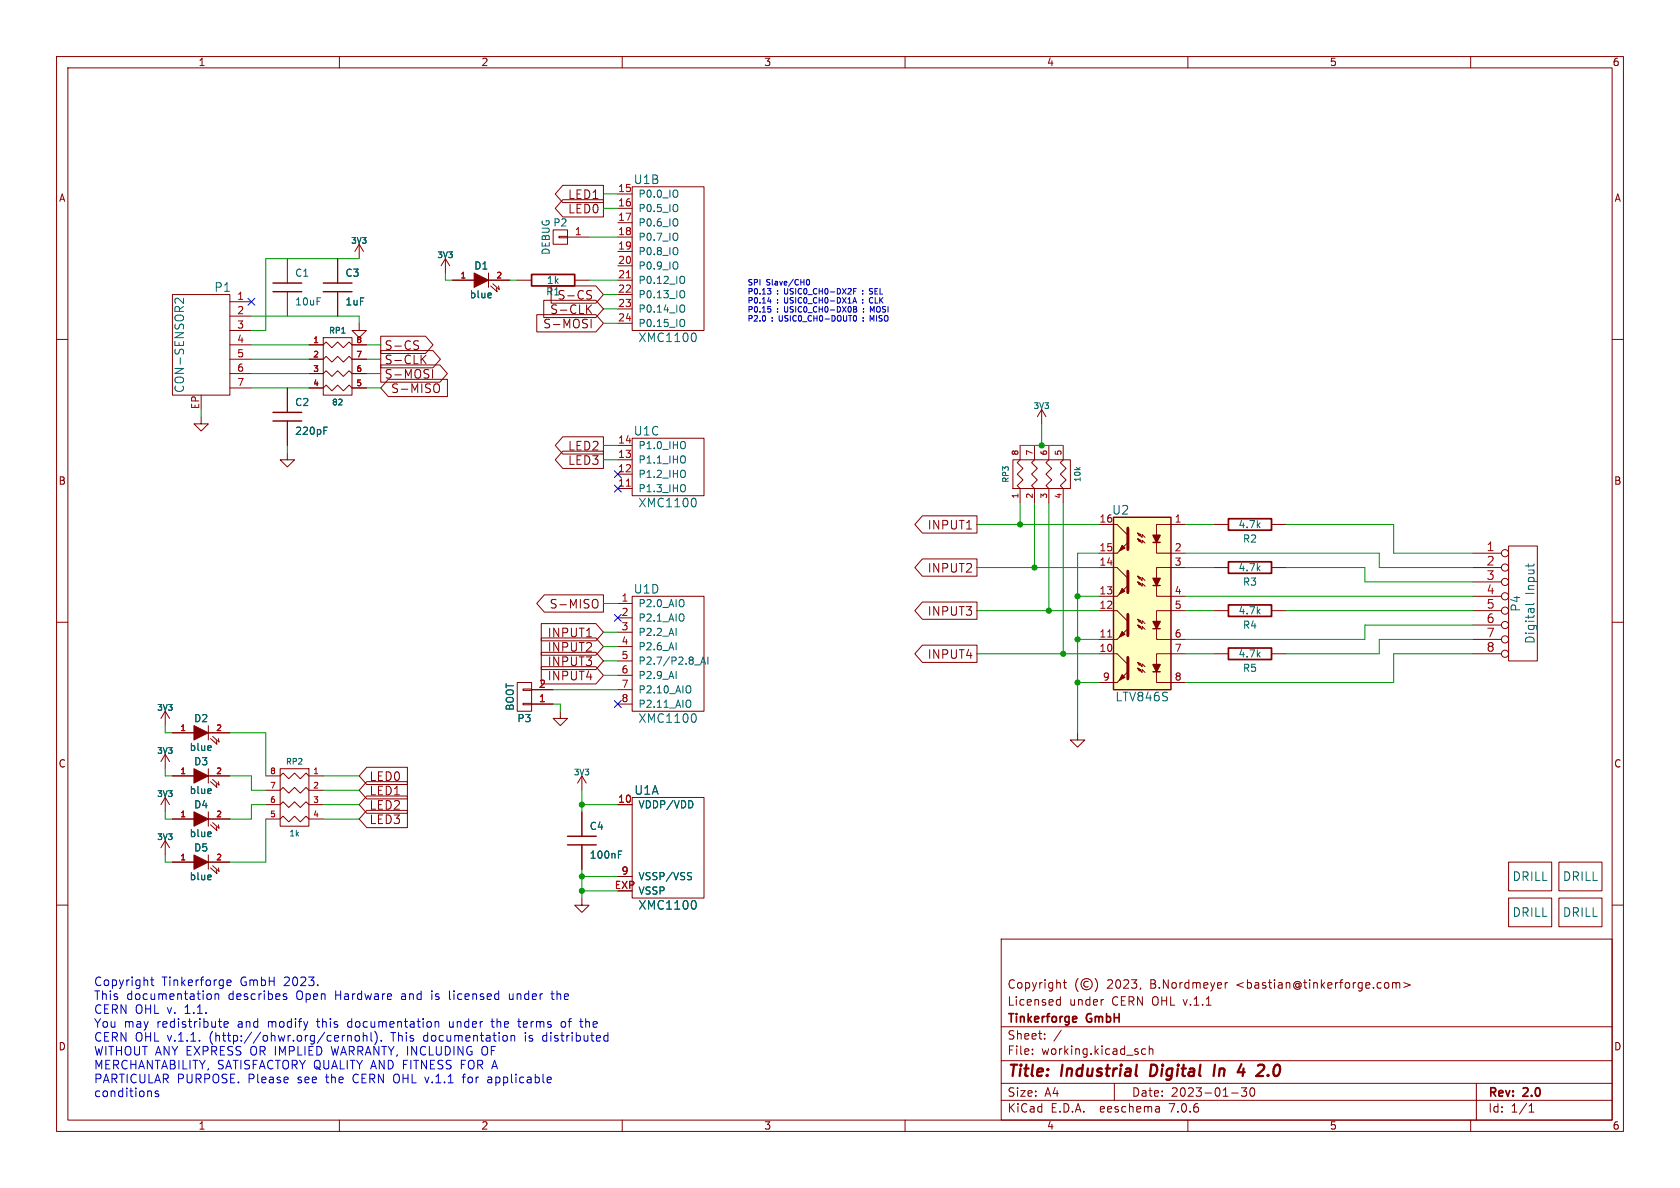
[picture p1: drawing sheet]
<svg xmlns="http://www.w3.org/2000/svg" width="297mm" height="210mm" viewBox="0 0 297 210" stroke-linecap="round" stroke-linejoin="round" font-family="sans-serif">
<g fill="none" stroke="#840000" stroke-width=".18">
<path d="M10 10h277v190h-277zM12 12h273v186h-273zM60 10v2M110 10v2M160 10v2M210 10v2M260 10v2M99.5 32.8h7.2v3h-7.2l-1.3-1.5zM99.5 35.3h7.2v3.1h-7.2l-1.3-1.6zM109.2 34.3h2.6M109.2 36.8h2.6M109.2 39.4h2.6"/>
<path d="M111.8 33h12.7v25.4h-12.7zM10 60h2M30.5 52.1h10.1v17.8h-10.1zM40.6 53.3h3.8M40.6 55.9h3.8M40.6 58.4h3.8M50.8 45.7v4.3M50.8 51.6v4.3M57.1 59.7h5.1v10.2h-5.1zM59.7 45.7v4.3M59.7 51.6v4.3M63.5 57.2v1.2h1.3l-1.3 1.3-1.3-1.3h1.3"/>
<path d="M63.5 43.2l-.8 1.3M63.5 43.2v2.5M63.5 43.2l.8 1.3M67.3 59.4h7.9l1.4 1.6-1.4 1.5h-7.9zM78.7 45.7l-.7 1.3M78.7 45.7v2.6M78.7 45.7l.8 1.3M80 49.5h3.8M86.4 49.5h3.8M86.4 48.3v2.5M86.7 50.5l1.2 1.1-.1-.7M87.1 50.2l1.2 1-.2-.7"/>
<path d="M91.4 49.5h2.6M94.9 55.6h10.4l1.4 1.6-1.4 1.5h-10.4zM96.1 53.1h9.2l1.4 1.5-1.4 1.5h-9.2zM97.4 50.5h7.9l1.4 1.6-1.4 1.5h-7.9zM97.8 40.6h2.5v2.6h-2.5zM98.8 41.8h1.5v.2h-1.5zM100.3 41.9h3.8M101.6 49.5h2.5M103.9 54.5l.7 .9M104 52.1l.4 .1 .2 .4-.3 .3h-.4M104 51.4h.6M104.5 56.4v1.6"/>
<path d="M104.6 53.9l-.9 .9M109.2 41.9h2.6M109.2 44.5h2.6M109.2 47h2.6M109.2 49.5h2.6M109.2 52.1h2.6M109.2 54.6h2.6M109.2 57.2h2.6M285 60h2M35.6 73.7v1.2h1.2l-1.2 1.3-1.3-1.3h1.3M40.6 61h3.8M40.6 63.5h3.8"/>
<path d="M40.6 66h3.8M40.6 68.6h3.8M50.8 68.6v4.3M50.8 74.4v4.3M54.6 68.6h2.5l.6-.5 1 1 1-1 1 1 1-1 .5 .5h2.6M54.6 66h2.5l.6-.5 1 1 1-1 1 1 1-1 .5 .5h2.6M54.6 63.5h2.5l.6-.5 1 1 1-1 1 1 1-1 .5 .5h2.6M54.6 61h2.5l.6-.5 1 1 1-1 1 1 1-1 .5 .5h2.6M67.3 64.5h10.5l1.3 1.5-1.3 1.6h-10.5zM67.3 62h9.2l1.4 1.5-1.4 1.5h-9.2zM68.6 67.1h10.5v3h-10.5l-1.3-1.5zM73.4 61l.5 .1 .1 .4-.3 .3h-.3"/>
<path d="M73.4 60.2l.6 .1M74.7 63.4l.6 .9M75.3 62.8l-.9 .9M76.5 65.3v1.5M77 67.9a.51 .51 0 0 1 .7 .5v.5a.51 .51 0 0 1-.7 .5M99.5 77.2h7.2v3.1h-7.2l-1.3-1.6zM99.5 79.8h7.2v3h-7.2l-1.3-1.5zM109.2 78.7h2.6M111.8 77.5h12.7v10.1h-12.7zM180.3 78.7v2.6l-.5 .5 1 1-1 1 1 1-1 1.1 .5 .5v2.5M182.9 78.7v2.6l-.5 .5 1 1-1 1 1 1-1 1.1 .5 .5v2.5M184.1 72.4l-.7 1.3"/>
<path d="M184.1 72.4v2.5M184.1 72.4l.8 1.3M185.4 78.7v2.6l-.5 .5 1 1-1 1 1 1-1 1.1 .5 .5v2.5M188 78.7v2.6l-.5 .5 1 1-1 1 1 1-1 1.1 .5 .5v2.5M50.8 80v1.3h1.3l-1.3 1.3-1.3-1.3h1.3M109.2 86.4h2.6M109.2 83.8h2.6M109.2 81.3h2.6M163.1 91.2h9.6v3h-9.6l-1.4-1.5zM163.1 98.8h9.6v3.1h-9.6l-1.4-1.6zM179.1 81.3h10.1v5.1h-10.1zM194.3 92.7h3.2l1.9 1.9"/>
<path d="M194.3 97.8h3.2M201.1 94.2l.8 .8v-.5l.5 .5M201.1 94.2l.6 .3-.3 .2zM201.1 95.3l.3 .5 .3-.3-.6-.2 .8 .7v-.5l.5 .5M204.5 95.9v1.9h5M209.5 92.7h-5v1.9M214.6 92.7h2.6M224.8 92.7h2.5M260.3 97.8h5.1M266.7 96.5h5.1v20.3h-5.1zM10 110h2M95.7 117.9h9.6l1.4 1.5-1.4 1.5h-9.6z"/>
<path d="M95.7 112.8h9.6l1.4 1.5-1.4 1.5h-9.6zM95.7 110.2h9.6l1.4 1.6-1.4 1.5h-9.6zM95.7 115.3h9.6l1.4 1.5-1.4 1.6h-9.6zM96.2 105.2h10.5v3h-10.5l-1.3-1.5zM105.1 106a.51 .51 0 0 1 .6 .5v.5a.51 .51 0 0 1-.6 .5M109.2 106.7h2.6M109.2 109.2h2.6M109.2 111.8h2.6M109.2 114.3h2.6M109.2 116.8h2.6M109.2 119.4h2.6M111.8 105.4h12.7v20.3h-12.7z"/>
<path d="M163.1 114h9.6v3.1h-9.6l-1.4-1.5zM163.1 106.4h9.6v3.1h-9.6l-1.4-1.5zM194.3 108h3.2l1.9 1.9M194.3 100.3h3.2l1.9 1.9M194.3 115.6h3.2l1.9 1.9M194.3 105.4h3.2M194.3 113h3.2M201.1 117.1l.8 .8v-.6l.5 .6M201.1 109.5l.8 .7v-.5l.5 .5M201.1 101.9l.8 .7v-.5l.5 .5M201.1 117.1l.6 .2-.3 .3zM201.1 109.5l.6 .2-.3 .3z"/>
<path d="M201.1 101.9l.6 .2-.3 .3zM201.1 118.1l.3 .5 .3-.2-.6-.3 .8 .8v-.5l.5 .5M201.1 110.5l.3 .5 .3-.3-.6-.2 .8 .8v-.6l.5 .6M201.1 102.9l.3 .5 .3-.3-.6-.2 .8 .7v-.5l.5 .5M204.5 118.7v2h5M204.5 111.1v1.9h5M204.5 103.5v1.9h5M209.5 115.6h-5v1.9M209.5 108h-5v1.9M209.5 100.3h-5v1.9M214.6 108h2.6M214.6 100.3h2.6"/>
<path d="M214.6 115.6h2.6M224.8 108h2.5M224.8 100.3h2.5M224.8 115.6h2.5M260.3 108h5.1M260.3 100.3h5.1M260.3 115.6h5.1M260.3 102.9h5.1M260.3 105.4h5.1M260.3 110.5h5.1M260.3 113h5.1M285 110h2"/>
<path d="M29.2 125.7l-.8 1.3M29.2 125.7v2.6M29.2 133.4v2.5M29.2 125.7l.8 1.3M29.2 133.4l-.8 1.2M29.2 133.4l.8 1.2M30.5 129.5h3.8M30.5 137.2h3.8M36.8 128.3v2.5M36.8 135.9v2.5M36.8 129.5h3.8M36.8 137.2h3.8"/>
<path d="M37.2 130.6l1.2 1-.2-.7M37.2 138.2l1.2 1-.2-.6M37.6 130.2l1.1 1-.1-.6M37.6 137.8l1.1 1-.1-.6M47 139.7h2.5l.5-.5 1.1 1 1-1 1 1 1-1 .5 .5h2.5M47 137.2h2.5l.5-.5 1.1 1 1-1 1 1 1-1 .5 .5h2.5M49.5 135.9h5.1v10.2h-5.1zM64.8 135.6h7.2v3.1h-7.2l-1.3-1.5zM64.8 138.2h7.2v3h-7.2l-1.3-1.5zM91.4 120.7h2.6v5h-2.6zM92.5 121.8h1.5v.2h-1.5zM92.5 124.3h1.5v.3h-1.5z"/>
<path d="M94 121.9h3.8M94 124.5h3.8M99.1 125.7v1.3h1.2l-1.2 1.3-1.3-1.3h1.3M102.9 137.2v2.5M102.9 137.2l-.8 1.2M102.9 137.2l.7 1.2M109.2 121.9h2.6M109.2 124.5h2.6M190.5 129.5v1.3h1.3l-1.3 1.3-1.3-1.3h1.3M194.3 120.7h3.2M10 160h2M29.2 141v2.5"/>
<path d="M29.2 148.6v2.5M29.2 141l-.8 1.2M29.2 141l.8 1.2M29.2 148.6l-.8 1.3M29.2 148.6l.8 1.3M30.5 144.8h3.8M30.5 152.4h3.8M36.8 143.5v2.6M36.8 151.1v2.6M36.8 144.8h3.8M36.8 152.4h3.8M37.2 153.4l1.2 1-.2-.6"/>
<path d="M37.2 145.8l1.2 1-.2-.6M37.6 153l1.1 1.1-.1-.7M37.6 145.4l1.1 1-.1-.6M47 144.8h2.5l.5-.5 1.1 1 1-1 1 1 1-1 .5 .5h2.5M47 142.2h2.5l.5-.5 1.1 1 1-1 1 1 1-1 .5 .5h2.5M64.8 143.3h7.2v3h-7.2l-1.3-1.5zM64.8 140.7h7.2v3.1h-7.2l-1.3-1.6zM102.9 158.8v1.2h1.2l-1.2 1.3-1.3-1.3h1.3M102.9 143.5v4.3M102.9 149.4v4.3M109.2 142.2h2.6M109.2 154.9h2.6"/>
<path d="M111.8 141h12.7v17.8h-12.7zM266.7 152.4h7.6v5.1h-7.6zM266.7 158.8h7.6v5h-7.6zM275.6 158.8h7.6v5h-7.6zM275.6 152.4h7.6v5.1h-7.6zM285 160h2M177 166h108v32h-108zM186.9 177.6h.6M186.9 176.8h.6M187.5 176.2v1.5M188 173.7h.5M188.2 173.2v1.3l.3 .2"/>
<path d="M190.6 173a1.72 1.72 0 0 0 0 2.3M192.4 173.6a.52 .52 0 0 0-.8 .4 .52 .52 0 0 0 .8 .4M193.6 173a1.72 1.72 0 0 1 0 2.3M195 176.7h.1M201.7 174.6l-.2 .3M216.6 173.7v1M217 173.7l-.3 .1-.1 .2M245 173.7l.4 .1 .1 .2v.6l-.5 .1M246.2 173.8l.4-.1 .2 .2M246.2 173.7v1M246.8 173.9l.2-.2 .4 .1 .1 .9M246.8 173.9v.8"/>
<path d="M248.2 173.7l1.1 .4-1.1 .5M60 198v2M110 198v2M160 198v2M177 194.5h108M177 191.5h108M177 187.5h108M177 181.5h108M182.5 186.3v.1M182.5 185.5v.1M184.7 183.6v.1M184.7 182.8v.1"/>
<path d="M187.6 182.1l-1.3 2M197 191.5v3M202.5 185.5l-.4-.1-.3 .3v.4l.2 .2h.5M203.2 185.5l.2-.1 .3 .1 .1 .9M203.2 184.9v1.5M204.9 195.7l.1 .9M205 196.5l-.2 .1M205 196h-.2M210 198v2M217.7 193.2h1.2M219.5 192.3h.9l-.5 .6 .4 .1v.7l-.2 .1h-.4l-.2-.1M221.2 192.4l.1-.1a.81 .81 0 0 1 .6 .6 .81 .81 0 0 1-.3 .8l-.1 .1a.81 .81 0 0 1-.6-.6 .81 .81 0 0 1 .3-.8z"/>
<path d="M260 198v2M261 191.5v6.5M270.3 196.6h.9M270.3 195.5l.4-.4v1.5"/>
<circle cx="266.1" cy="97.8" r=".63"/>
<circle cx="266.1" cy="102.9" r=".63"/>
<circle cx="266.1" cy="115.6" r=".63"/>
<circle cx="266.1" cy="110.5" r=".63"/>
<circle cx="266.1" cy="107.9" r=".63"/>
<circle cx="266.1" cy="105.4" r=".63"/>
<circle cx="266.1" cy="113" r=".63"/>
<circle cx="266.1" cy="100.3" r=".63"/>
<circle cx="192.1" cy="174" r="1"/>
</g>
<path d="M203.6 188.2l-.3 2h.5M214.8 188.2l-.3 2M218.8 189.5h1.3M219.8 188.9l-.1 1.3M224.2 190l.1 .1-.1 .1M224.2 190l-.1 .1 .1 .1M224.2 190v.2" fill="none" stroke="#840000" stroke-width=".4"/>
<path d="M94 48.5h7.6v2h-7.6zM217.2 99.3h7.6v2h-7.6zM217.2 91.7h7.6v2h-7.6zM217.2 106.9h7.6v2.1h-7.6zM217.2 114.6h7.6v2h-7.6zM190.1 179.7l.2 .3-.7 .2M190.3 180.6l-.2 .1" fill="none" stroke="#840000" stroke-width=".3"/>
<g fill="none" stroke="#006464" stroke-width=".18">
<path d="M119.8 33.8v.9M119.8 36.3v.9M119.8 38.9v.9M32.4 52.7v1l-1-1-.4 .2-.1 .5M86.8 51.9l.1 .2-.6 .1M119.8 41.4v.9M119.8 43.9v.9M119.8 46.5v.9M120.7 48.8l.2 .1a.81 .81 0 0 1-.2 1.2M120.7 51.4h.2a.81 .81 0 0 1-.2 1.2M120.7 53.9l.2 .1a.81 .81 0 0 1-.2 1.2M120.7 56.5h.2a.81 .81 0 0 1-.2 1.2"/>
<path d="M122.9 58.9l.2 .5-.2 .9M57.3 76.1h.4M57.3 75.5h.6M121 78.1a.9 .9 0 0 1 0 1.2M121 85.7a.9 .9 0 0 1 0 1.2M121 80.7a.9 .9 0 0 1 0 1.1M121 83.2a.9 .9 0 0 1 0 1.1M122.9 88.1l.2 .6-.2 .8M270.2 99.7v.6M271.2 99.7v.1M122.8 117.5h1M123.9 117.4l.4-1.3 .4 1.3"/>
<path d="M124 117.1h.6M125.2 116.1v1.3M271.2 106.6l-.2 .3h-1.3M37.3 131.9v.2l-.6 .1M37.3 139.5v.2l-.6 .2M121.9 121.3a.9 .9 0 0 1 0 1.1M121.9 123.8a.9 .9 0 0 1 0 1.2M122.9 126.2l.2 .6-.2 .8M37.3 147.1v.3l-.6 .1M37.3 154.7v.3l-.6 .1M109.3 151h.5M109.3 150.4h.6"/>
<path d="M121.8 154.2l.4 .1M122 154.9l.2 .3-.2 .3M122.4 141.9v.6M122.9 159.3l.2 .5-.2 .8"/>
</g>
<path d="M110.7 49.1h.8M110.7 85.9h.8M195.8 112.6h.7" fill="none" stroke="#a90000" stroke-width=".18"/>
<g fill="none" stroke="#840000" stroke-width=".25">
<path d="M48.3 51.6h5M48.3 50h5M57.1 51.6h5.1M57.1 50h5.1M48.3 74.4h5M48.3 72.9h5M196.8 91.4h10.2v30.5h-10.2zM203.8 95.9h1.3M203.8 118.7h1.3M203.8 111.1h1.3M203.8 103.5h1.3M100.3 149.4h5.1"/>
<path d="M100.3 147.8h5.1"/>
</g>
<g fill="#840000" stroke="#840000" stroke-width=".18">
<path d="M83.8 48.3l2.6 1.2-2.6 1.3z"/>
<path d="M34.3 128.3l2.5 1.2-2.5 1.3z"/>
<path d="M34.3 135.9l2.5 1.3-2.5 1.2z"/>
<path d="M34.3 151.1l2.5 1.3-2.5 1.3z"/>
<path d="M34.3 143.5l2.5 1.3-2.5 1.3z"/>
<path d="M197.5 120.7l1.9-2z"/>
<path d="M197.5 113l1.9-1.9z"/>
<path d="M197.5 105.4l1.9-1.9z"/>
<path d="M197.5 97.8l1.9-1.9z"/>
<path d="M198.4 119.3l.5 .5-1 .5z"/>
<path d="M198.4 111.6l.5 .5-1 .5z"/>
<path d="M198.4 104l.5 .5-1 .5z"/>
<path d="M198.4 96.4l.5 .5-1 .5z"/>
</g>
<path d="M196.8 91.4h10.2v30.5h-10.2z" fill="#ffffc2" stroke="#ffffc2" stroke-width=".18"/>
<path d="M199.4 93.3v3.9M199.4 116.2v3.8M199.4 108.6v3.8M199.4 101v3.8" fill="none" stroke="#840000" stroke-width=".51"/>
<g fill="#840000" stroke="#840000" stroke-width=".25">
<path d="M203.8 117.5h1.3l-.6 1.2z"/>
<path d="M203.8 109.9h1.3l-.6 1.2z"/>
<path d="M203.8 102.2h1.3l-.6 1.3z"/>
<path d="M203.8 94.6h1.3l-.6 1.3z"/>
</g>
<g fill="none" stroke="#0000c2" stroke-width=".18">
<path d="M135.7 53.3h.6M135.8 54.2h.4M136.1 51.4l.2 .2v.2l-.2 .2M136.1 54.6l.2 .2v.2l-.2 .2M136.2 52.9v.7M136.3 51l-.3 .4M142.7 49.4h.1a.53 .53 0 0 1 .3 .5 .53 .53 0 0 1-.3 .5 .66 .66 0 0 1-.1-1zM150.8 53.6l.3-1 .3 1M150.9 53.3h.4M150.9 51.5h.3M150.9 54.2l.5 .1v.2l-.2 .2M150.9 54.7h.3"/>
<path d="M151 55.8h.1a.53 .53 0 0 1 .3 .5 .53 .53 0 0 1-.3 .5l-.1-.1M151.2 54.7l.3 .1-.1 .3-.5 .1M151.4 51h-.5v1M152.5 51.9v.1M152.5 51.4v.1M152.5 53v.1M152.5 53.5v.1M152.6 56.7v.1M152.6 56.2v.1M152.7 55.1v.1M152.7 54.6v.1M153.7 51.9l.4 .1"/>
<path d="M154 52.6a.53 .53 0 0 0-.3 .5 .53 .53 0 0 0 .3 .5M154.1 51h-.2l-.2 .2 .1 .2 .3 .1M154.2 56.5l-.4-.7v1M154.2 54.9l-.3-.7v1M26.6 173.2h.6M26.8 172.7v1.3l.4 .2M36.7 175.7h.4l.3 .3-.1 .5-.2 .2-.4-.1M38 175.8l.2-.1h.4l.1 1M38 175.7v1M40.1 173.7l.7-.1v-.3l-.5-.1-.2 .2 .1 .8h.6M50.1 175.7h.5M50.1 176.1l.5 .2 .1 .2-.2 .2-.4-.1"/>
<path d="M56.2 174.1v.1M79.5 175.2v1.4M90.1 175.7v.8l.2 .2M97.4 175.7h.6M97.6 175.2v1.3l.2 .2M26.7 192.9l.1 1M28 192.9l-.4-.1-.2 .3 .1 .2 .5 .1v.4h-.6M38.6 180.6h.6M38.9 181.5l.3 .1M39.6 181.1l.7-.2v-.2l-.5-.1-.2 .2 .1 .7h.6M60.8 183h.2M61.5 183.2l.2-.2 .3 .1 .1 1"/>
<path d="M61.5 183v1.1M62.9 183.1l.4-.1 .3 .3v.5l-.3 .3-.4-.1-.1-.2v-.5zM64.2 183.2l.2-.2 .4 .1 .1 1M64.2 182.5v1.6M65.6 182.5v1.3l.2 .3M66.3 182.4a1.79 1.79 0 0 1 0 2.2M67.4 183.9v.2M76.9 180.7l.2-.1 .4 .1 .1 .9M76.9 180.6v1M79.5 180.6v.9M81.7 190.4h.6M81.9 190.1v1.3"/>
<path d="M85.3 185.2v1.1M86.7 190.4l-.4 .1M86.8 190.8h-.4a.3 .3 0 0 0-.2 .3 .3 .3 0 0 0 .2 .3h.4M86.8 180.6h.6M87 180.1l.1 1.4M90.3 183.2l.3-.2 .3 .1 .1 1M90.3 183v1.1M91.5 180.6h.6M91.7 180.1v1.3l.2 .2M96 183.2v.7M97.4 190.5l.1 .3-.8 .1M99.7 180.6l-.4 .1-.1 .2 .1 .6 .4 .1"/>
<path d="M102.5 180.6h.5M102.8 181.5l.2 .1M106.9 183.1h.6M106.9 184h.6M107.5 182.5v1.6"/>
</g>
<g fill="none" stroke="#009600" stroke-width=".18">
<path d="M106.7 36.8h2.5M106.7 34.3h2.5M44.4 55.9h19.1v1.3M63.5 45.7h-16.5v12.7h-2.6M78.7 48.3v1.2h1.3M90.2 49.5h1.2M104.1 41.9h5.1M104.1 49.5h5.1M106.7 57.2h2.5M106.7 54.6h2.5M106.7 52.1h2.5M35.6 72.4v1.3"/>
<path d="M44.4 68.6h10.2M44.4 61h10.2M44.4 63.5h10.2M44.4 66h10.2M50.8 78.7v1.3M64.8 68.6h2.5M64.8 61h2.5M64.8 63.5h2.5M64.8 66h2.5M106.7 78.7h2.5M180.3 78.7h7.7M184.1 74.9v3.8"/>
<path d="M106.7 81.3h2.5M172.7 92.7h21.6M180.3 88.9v3.8M182.9 88.9v11.4M185.4 88.9v19.1M188 88.9v26.7M194.3 97.8h-3.8v31.7M209.5 97.8h34.3v2.5h16.5M209.5 92.7h5.1M227.3 92.7h19.1v5.1h13.9M106.7 116.8h2.5M106.7 119.4h2.5"/>
<path d="M106.7 111.8h2.5M106.7 114.3h2.5M106.7 106.7h2.5M172.7 115.6h21.6M172.7 108h21.6M172.7 100.3h21.6M190.5 113h3.8M190.5 105.4h3.8M209.5 115.6h5.1M209.5 108h5.1M209.5 105.4h50.8M209.5 100.3h5.1"/>
<path d="M227.3 108h33M227.3 100.3h14v2.6h19M260.3 113h-16.5v2.6h-16.5M260.3 115.6h-13.9v5.1h-36.9M260.3 110.5h-19v2.5h-31.8M29.2 135.9v1.3h1.3M29.2 128.3v1.2h1.3M40.6 137.2h3.8v2.5h2.6M40.6 129.5h6.4v7.7M57.1 137.2h6.4M57.1 139.7h6.4M97.8 124.5h1.3v1.2"/>
<path d="M97.8 121.9h11.4M102.9 139.7v3.8M190.5 120.7h3.8M29.2 151.1v1.3h1.3M29.2 143.5v1.3h1.3M47 142.2h-2.6v2.6h-3.8M47 144.8v7.6h-6.4M57.1 142.2h6.4M57.1 144.8h6.4M102.9 142.2h6.3M102.9 153.7v5.1M102.9 157.5h6.3"/>
<path d="M102.9 154.9h6.3"/>
</g>
<path d="M43.8 52.7l1.3 1.2M45.1 52.7l-1.3 1.2M108.6 85.8l1.2 1.2M108.6 83.2l1.2 1.2M109.8 85.8l-1.2 1.2M109.8 83.2l-1.2 1.2M108.6 108.6l1.2 1.2M109.8 108.6l-1.2 1.2M108.6 123.9l1.2 1.2M109.8 123.9l-1.2 1.2" fill="none" stroke="#000084" stroke-width=".18"/>
<g fill="#009600" stroke="#009600" stroke-width=".18">
<circle cx="102.9" cy="142.2" r=".46"/>
<circle cx="190.5" cy="113" r=".46"/>
<circle cx="190.5" cy="105.4" r=".46"/>
<circle cx="190.5" cy="120.7" r=".46"/>
<circle cx="185.4" cy="108" r=".46"/>
<circle cx="180.3" cy="92.7" r=".46"/>
<circle cx="182.9" cy="100.3" r=".46"/>
<circle cx="184.1" cy="78.7" r=".46"/>
<circle cx="188" cy="115.6" r=".46"/>
<circle cx="102.9" cy="154.9" r=".46"/>
<circle cx="102.9" cy="157.5" r=".46"/>
</g>
<g font-size="2.8" fill="#840000">
<text x="178" y="190.9">Title:</text>
<text x="187.7" y="190.9">Industrial</text>
<text x="204.2" y="190.9">Digital</text>
<text x="216.2" y="190.9">In</text>
<text x="221.3" y="190.9">4</text>
<text x="225.5" y="190.9">2.0</text>
</g>
<g font-size="2.1" fill="#840000">
<text x="100.4" y="35.4">LED1</text>
<text x="100.4" y="37.9">LED0</text>
<text x="98.5" y="53.2">S-CS</text>
<text x="96" y="58.2">S-MOSI</text>
<text x="97.2" y="55.7">S-CLK</text>
<text x="67.9" y="62.1">S-CS</text>
<text x="67.9" y="64.6">S-CLK</text>
<text x="67.9" y="67.1">S-MOSI</text>
<text x="69" y="69.7">S-MISO</text>
<text x="100.4" y="79.8">LED2</text>
<text x="100.4" y="82.4">LED3</text>
<text x="163.9" y="93.8">INPUT1</text>
<text x="163.9" y="101.4">INPUT2</text>
<text x="97.1" y="107.8">S-MISO</text>
<text x="96.8" y="112.9">INPUT1</text>
<text x="163.9" y="109">INPUT3</text>
<text x="96.8" y="115.4">INPUT2</text>
<text x="96.8" y="117.9">INPUT3</text>
<text x="163.9" y="116.7">INPUT4</text>
<text x="96.8" y="120.5">INPUT4</text>
<text x="65.2" y="138.3">LED0</text>
<text x="65.2" y="140.8">LED1</text>
<text x="65.2" y="143.3">LED2</text>
<text x="65.2" y="145.9">LED3</text>
<text x="178" y="178">Licensed</text>
<text x="178" y="175">Copyright</text>
<text x="189" y="178">under</text>
<text x="195.7" y="175">2023,</text>
<text x="196.6" y="178">CERN OHL v.1.1</text>
<text x="203.5" y="175">B.Nordmeyer</text>
<text x="218.8" y="175">&lt;bastian@tinkerforge.com&gt;</text>
<text x="178" y="184">Sheet:</text>
<text x="178" y="181.2">Tinkerforge</text>
<text x="192.2" y="181.2">GmbH</text>
<text x="178" y="186.7">File:</text>
<text x="184.1" y="186.7">working.kicad_sch</text>
<text x="178" y="196.9">KiCad</text>
<text x="178" y="194.1">Size:</text>
<text x="184.7" y="194.1">A4</text>
<text x="185.7" y="196.9">E.D.A.</text>
<text x="194.6" y="196.9">eeschema</text>
<text x="200" y="194.1">Date:</text>
<text x="207" y="196.9">7.0.6</text>
<text x="207" y="194.1">2023-01-30</text>
<text x="263" y="194.3">Rev:</text>
<text x="263" y="196.9">Id:</text>
<text x="267.1" y="196.9">1/1</text>
<text x="269.4" y="194.3">2.0</text>
</g>
<g font-size="2.1" fill="#006464">
<text x="111.9" y="32.7">U1B</text>
<text x="37.8" y="51.8">P1</text>
<text x="112.8" y="60.7">XMC1100</text>
<text x="32.7" y="69.6" transform="rotate(-90 32.7 69.6)">CON-SENSOR2</text>
<text x="111.9" y="77.2">U1C</text>
<text x="112.8" y="89.9">XMC1100</text>
<text x="196.5" y="91.2">U2</text>
<text x="111.9" y="105.1">U1D</text>
<text x="271.5" y="105.2" transform="rotate(-90 271.5 105.2)">Input</text>
<text x="269" y="108.2" transform="rotate(-90 269 108.2)">P4</text>
<text x="271.5" y="113.9" transform="rotate(-90 271.5 113.9)">Digital</text>
<text x="197.1" y="124.2">LTV846S</text>
<text x="112.8" y="128">XMC1100</text>
<text x="112" y="140.7">U1A</text>
<text x="267.3" y="155.9">DRILL</text>
<text x="276.2" y="155.9">DRILL</text>
<text x="112.8" y="161">XMC1100</text>
<text x="267.3" y="162.3">DRILL</text>
<text x="276.2" y="162.3">DRILL</text>
</g>
<g font-size="2.1" fill="#a90000">
<text x="262.7" y="97.5">1</text>
<text x="262.7" y="100.1">2</text>
<text x="262.7" y="102.6">3</text>
<text x="262.7" y="105.2">4</text>
<text x="262.7" y="107.7">5</text>
<text x="262.7" y="110.2">6</text>
<text x="262.7" y="112.8">7</text>
<text x="262.7" y="115.3">8</text>
</g>
<g font-size="2.1" fill="#0000c2">
<text x="16.5" y="174.4">Copyright</text>
<text x="16.5" y="176.9">This</text>
<text x="16.5" y="179.3">CERN OHL v.</text>
<text x="22.3" y="176.9">documentation</text>
<text x="28.6" y="174.4">Tinkerforge</text>
<text x="32.8" y="179.3">1.1.</text>
<text x="40.4" y="176.9">describes</text>
<text x="42.5" y="174.4">GmbH</text>
<text x="50.4" y="174.4">2023.</text>
<text x="52.5" y="176.9">Open</text>
<text x="59.5" y="176.9">Hardware</text>
<text x="71.3" y="176.9">and</text>
<text x="76.8" y="176.9">is</text>
<text x="80.1" y="176.9">licensed</text>
<text x="90.8" y="176.9">under</text>
<text x="98.5" y="176.9">the</text>
<text x="16.5" y="181.8">You</text>
<text x="16.5" y="184.2">CERN OHL v.1.1.</text>
<text x="21.9" y="181.8">may</text>
<text x="27.8" y="181.8">redistribute</text>
<text x="37.1" y="184.2">(http://ohwr.org/cernohl).</text>
<text x="42.1" y="181.8">and</text>
<text x="47.6" y="181.8">modify</text>
<text x="56.5" y="181.8">this</text>
<text x="62" y="181.8">documentation</text>
<text x="69.4" y="184.2">This</text>
<text x="75.3" y="184.2">documentation</text>
<text x="80.1" y="181.8">under</text>
<text x="87.8" y="181.8">the</text>
<text x="92.6" y="181.8">terms</text>
<text x="93.3" y="184.2">is</text>
<text x="96.6" y="184.2">distributed</text>
<text x="100.3" y="181.8">of</text>
<text x="103.9" y="181.8">the</text>
<text x="16.5" y="186.7">WITHOUT ANY EXPRESS OR IMPLIED</text>
<text x="16.5" y="189.2">MERCHANTABILITY, SATISFACTORY QUALITY AND FITNESS FOR A</text>
<text x="16.5" y="191.6">PARTICULAR PURPOSE.</text>
<text x="43.9" y="191.6">Please</text>
<text x="52.7" y="191.6">see</text>
<text x="57.9" y="191.6">the</text>
<text x="59" y="186.7">WARRANTY, INCLUDING</text>
<text x="62.8" y="191.6">CERN OHL v.1.1</text>
<text x="82.7" y="191.6">for</text>
<text x="85.9" y="186.7">OF</text>
<text x="87.2" y="191.6">applicable</text>
<text x="16.5" y="194.1">conditions</text>
</g>
<g font-size="1.8" fill="#840000">
<text x="35" y="11.9">1</text>
<text x="85" y="11.9">2</text>
<text x="135" y="11.9">3</text>
<text x="185" y="11.9">4</text>
<text x="235" y="11.9">5</text>
<text x="285" y="11.9">6</text>
<text x="10.3" y="35.9">A</text>
<text x="285.3" y="35.9">A</text>
<text x="96.4" y="52.4">R1</text>
<text x="10.3" y="85.9">B</text>
<text x="285.3" y="85.9">B</text>
<text x="10.3" y="135.9">C</text>
<text x="285.3" y="135.9">C</text>
<text x="10.3" y="185.9">D</text>
<text x="285.3" y="185.9">D</text>
<text x="35" y="199.9">1</text>
<text x="85" y="199.9">2</text>
<text x="135" y="199.9">3</text>
<text x="185" y="199.9">4</text>
<text x="235" y="199.9">5</text>
<text x="285" y="199.9">6</text>
</g>
<g font-size="1.8" fill="#a90000">
<text x="109.2" y="34">15</text>
<text x="101.5" y="41.7">1</text>
<text x="109.2" y="36.6">16</text>
<text x="109.2" y="39.1">17</text>
<text x="109.2" y="41.7">18</text>
<text x="109.2" y="44.2">19</text>
<text x="109.2" y="46.7">20</text>
<text x="41.8" y="53.1">1</text>
<text x="109.2" y="49.3">21</text>
<text x="109.2" y="51.8">22</text>
<text x="41.8" y="55.6">2</text>
<text x="41.8" y="58.2">3</text>
<text x="109.2" y="54.4">23</text>
<text x="109.2" y="56.9">24</text>
<text x="41.8" y="60.7">4</text>
<text x="41.8" y="63.2">5</text>
<text x="41.8" y="65.8">6</text>
<text x="41.8" y="68.3">7</text>
<text x="35.3" y="72.4" transform="rotate(-90 35.3 72.4)">EP</text>
<text x="109.2" y="83.6">12</text>
<text x="109.2" y="81">13</text>
<text x="109.2" y="78.5">14</text>
<text x="109.2" y="86.1">11</text>
<text x="194.3" y="92.5">16</text>
<text x="207.6" y="92.5">1</text>
<text x="194.3" y="100.1">14</text>
<text x="194.3" y="97.5">15</text>
<text x="207.6" y="97.5">2</text>
<text x="207.6" y="100.1">3</text>
<text x="109.8" y="106.4">1</text>
<text x="194.3" y="107.7">12</text>
<text x="194.3" y="105.2">13</text>
<text x="207.6" y="105.2">4</text>
<text x="207.6" y="107.7">5</text>
<text x="109.8" y="109">2</text>
<text x="109.8" y="111.5">3</text>
<text x="194.3" y="112.8">11</text>
<text x="207.6" y="112.8">6</text>
<text x="109.8" y="114">4</text>
<text x="109.8" y="116.6">5</text>
<text x="109.8" y="119.1">6</text>
<text x="194.3" y="115.3">10</text>
<text x="207.6" y="115.3">7</text>
<text x="95.2" y="124.2">1</text>
<text x="95.2" y="121.7">2</text>
<text x="109.8" y="121.7">7</text>
<text x="109.8" y="124.2">8</text>
<text x="194.9" y="120.4">9</text>
<text x="207.6" y="120.4">8</text>
<text x="109.2" y="142">10</text>
<text x="109.8" y="154.7">9</text>
<text x="108.6" y="157.2">EXP</text>
</g>
<g font-size="1.8" fill="#006464">
<text x="112.8" y="35.2">P0.0_IO</text>
<text x="97.7" y="40.2">P2</text>
<text x="112.8" y="37.7">P0.5_IO</text>
<text x="112.8" y="40.2">P0.6_IO</text>
<text x="83.7" y="47.9">D1</text>
<text x="97.4" y="45.2" transform="rotate(-90 97.4 45.2)">DEBUG</text>
<text x="112.8" y="42.8">P0.7_IO</text>
<text x="112.8" y="45.3">P0.8_IO</text>
<text x="112.8" y="47.9">P0.9_IO</text>
<text x="52.1" y="49.1">C1</text>
<text x="61" y="49.1">C3</text>
<text x="83" y="52.9">blue</text>
<text x="96.6" y="50.4">1k</text>
<text x="112.8" y="50.4">P0.12_IO</text>
<text x="112.8" y="52.9">P0.13_IO</text>
<text x="52.1" y="54.2">10uF</text>
<text x="61" y="54.2">1uF</text>
<text x="112.8" y="55.5">P0.14_IO</text>
<text x="112.8" y="58">P0.15_IO</text>
<text x="52.1" y="72">C2</text>
<text x="52.1" y="77.1">220pF</text>
<text x="112.8" y="82.1">P1.1_IHO</text>
<text x="112.8" y="79.6">P1.0_IHO</text>
<text x="112.8" y="87.2">P1.3_IHO</text>
<text x="112.8" y="84.7">P1.2_IHO</text>
<text x="218.9" y="93.6">4.7k</text>
<text x="218.9" y="101.2">4.7k</text>
<text x="219.6" y="96.1">R2</text>
<text x="112.8" y="107.5">P2.0_AIO</text>
<text x="219.6" y="103.7">R3</text>
<text x="112.8" y="110.1">P2.1_AIO</text>
<text x="112.8" y="112.6">P2.2_AI</text>
<text x="218.9" y="108.8">4.7k</text>
<text x="219.6" y="111.4">R4</text>
<text x="112.8" y="115.2">P2.6_AI</text>
<text x="112.8" y="117.7">P2.7/P2.8_AI</text>
<text x="218.9" y="116.4">4.7k</text>
<text x="219.6" y="119">R5</text>
<text x="91" y="125.7" transform="rotate(-90 91 125.7)">BOOT</text>
<text x="112.8" y="120.2">P2.9_AI</text>
<text x="112.8" y="122.8">P2.10_AIO</text>
<text x="112.8" y="125.3">P2.11_AIO</text>
<text x="34.2" y="127.9">D2</text>
<text x="91.4" y="127.9">P3</text>
<text x="33.4" y="132.9">blue</text>
<text x="34.2" y="135.5">D3</text>
<text x="33.4" y="140.6">blue</text>
<text x="34.2" y="143.1">D4</text>
<text x="112.8" y="143.1">VDDP/VDD</text>
<text x="33.4" y="148.2">blue</text>
<text x="104.1" y="146.9">C4</text>
<text x="33.4" y="155.8">blue</text>
<text x="34.2" y="150.7">D5</text>
<text x="104.1" y="152">100nF</text>
<text x="112.8" y="155.8">VSSP/VSS</text>
<text x="112.8" y="158.3">VSSP</text>
</g>
<g font-size="1.4" fill="#006464">
<text x="62" y="43.3">3V3</text>
<text x="77.2" y="45.8">3V3</text>
<text x="58.1" y="59.2">RP1</text>
<text x="58.6" y="71.9">82</text>
<text x="182.6" y="72.5">3V3</text>
<text x="178.5" y="85.4" transform="rotate(-90 178.5 85.4)">RP3</text>
<text x="191.2" y="85.3" transform="rotate(-90 191.2 85.3)">10k</text>
<text x="27.7" y="125.8">3V3</text>
<text x="27.7" y="133.5">3V3</text>
<text x="50.4" y="135.4">RP2</text>
<text x="101.3" y="137.3">3V3</text>
<text x="27.7" y="141.1">3V3</text>
<text x="27.7" y="148.7">3V3</text>
<text x="51" y="148.1">1k</text>
</g>
<g font-size="1.4" fill="#a90000">
<text x="81.3" y="49.3">1</text>
<text x="87.7" y="49.3">2</text>
<text x="55.3" y="60.7">1</text>
<text x="55.3" y="63.2">2</text>
<text x="55.3" y="65.8">3</text>
<text x="62.9" y="65.8">6</text>
<text x="62.9" y="63.2">7</text>
<text x="62.9" y="60.7">8</text>
<text x="55.3" y="68.3">4</text>
<text x="62.9" y="68.3">5</text>
<text x="180.1" y="80.6" transform="rotate(-90 180.1 80.6)">8</text>
<text x="182.6" y="80.6" transform="rotate(-90 182.6 80.6)">7</text>
<text x="185.2" y="80.6" transform="rotate(-90 185.2 80.6)">6</text>
<text x="187.7" y="80.6" transform="rotate(-90 187.7 80.6)">5</text>
<text x="180.1" y="88.2" transform="rotate(-90 180.1 88.2)">1</text>
<text x="182.6" y="88.2" transform="rotate(-90 182.6 88.2)">2</text>
<text x="185.2" y="88.2" transform="rotate(-90 185.2 88.2)">3</text>
<text x="187.7" y="88.2" transform="rotate(-90 187.7 88.2)">4</text>
<text x="31.8" y="129.3">1</text>
<text x="38.1" y="129.3">2</text>
<text x="31.8" y="136.9">1</text>
<text x="38.1" y="136.9">2</text>
<text x="47.6" y="136.9">8</text>
<text x="55.3" y="136.9">1</text>
<text x="47.6" y="142">6</text>
<text x="47.6" y="139.4">7</text>
<text x="55.3" y="139.4">2</text>
<text x="55.3" y="142">3</text>
<text x="31.8" y="144.5">1</text>
<text x="38.1" y="144.5">2</text>
<text x="47.6" y="144.5">5</text>
<text x="55.3" y="144.5">4</text>
<text x="31.8" y="152.1">1</text>
<text x="38.1" y="152.1">2</text>
</g>
<g font-size="1.4" fill="#0000c2">
<text x="132.1" y="50.5">SPI</text>
<text x="132.1" y="52.1">P0.13</text>
<text x="132.1" y="53.7">P0.14</text>
<text x="135.5" y="50.5">Slave/CH0</text>
<text x="137.4" y="52.1">:</text>
<text x="137.4" y="53.7">:</text>
<text x="138.9" y="52.1">USIC0_CH0-DX2F</text>
<text x="138.9" y="53.7">USIC0_CH0-DX1A</text>
<text x="154.4" y="52.1">SEL</text>
<text x="154.4" y="53.7">CLK</text>
<text x="132.1" y="55.3">P0.15</text>
<text x="132.1" y="56.9">P2.0</text>
<text x="136.4" y="56.9">:</text>
<text x="137.4" y="55.3">:</text>
<text x="137.9" y="56.9">USIC0_CH0-DOUT0</text>
<text x="138.9" y="55.3">USIC0_CH0-DX0B</text>
<text x="154.5" y="56.9">MISO</text>
<text x="154.6" y="55.3">MOSI</text>
</g>
</svg>
